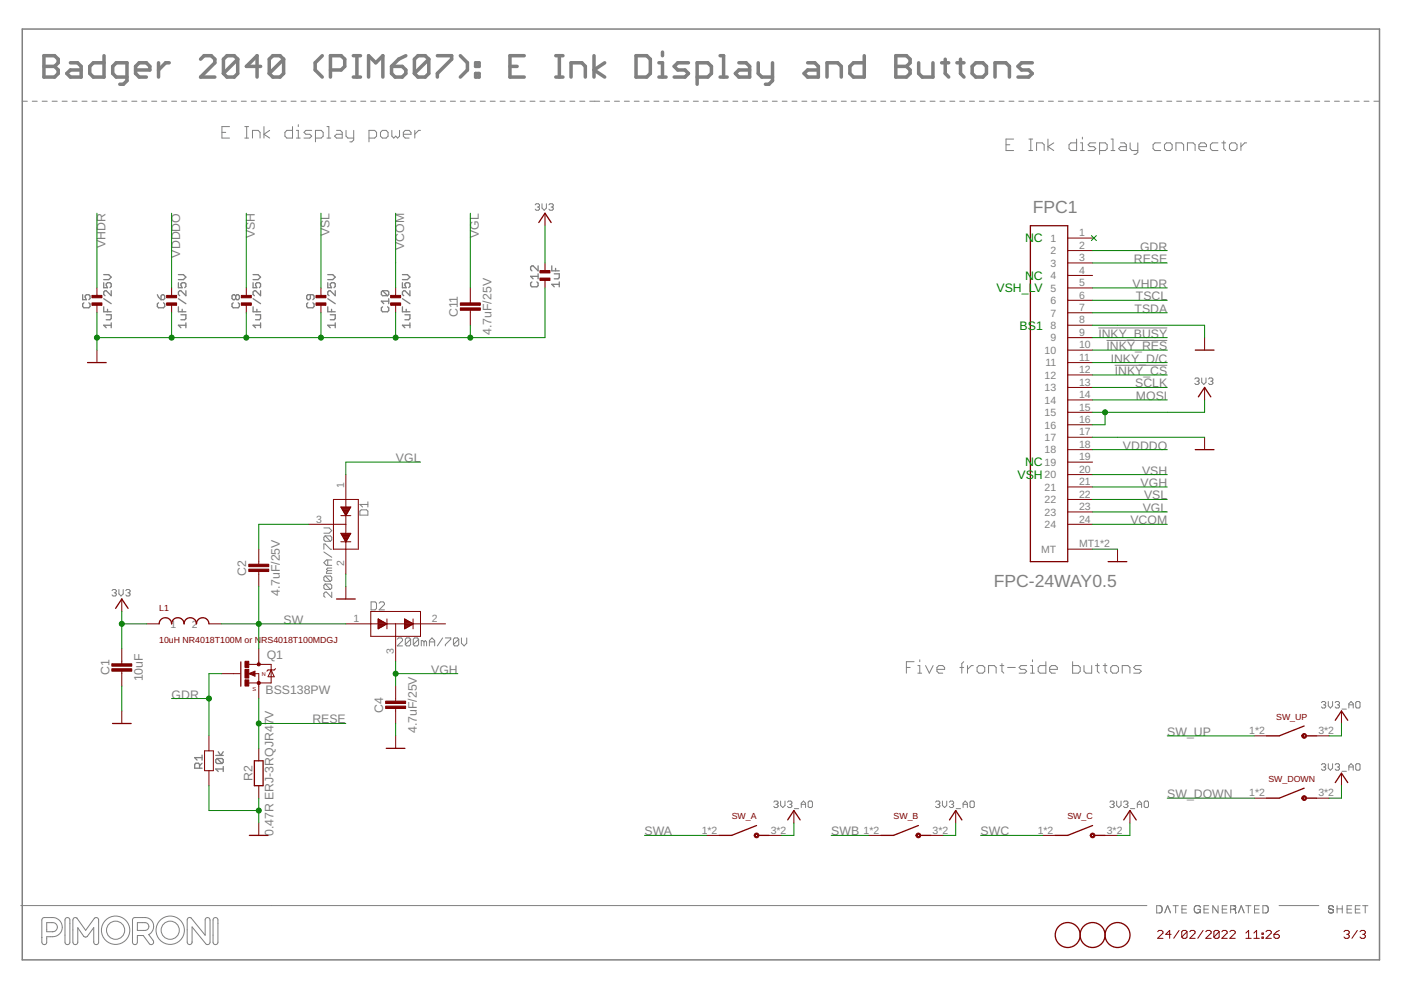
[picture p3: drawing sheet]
<svg xmlns="http://www.w3.org/2000/svg" width="297mm" height="210mm" viewBox="0 0 297 210" stroke-linecap="round" stroke-linejoin="round" font-family="sans-serif">
<g fill="none" stroke="#808080" stroke-width=".21">
<path d="M4.7 21.5h1.1M6.8 21.5h1.1M8.9 21.5h1.1M11 21.5h1.1M13.2 21.5h1M15.3 21.5h1M17.4 21.5h1.1M19.5 21.5h1.1M21.6 21.5h1.1M23.7 21.5h1.1M25.8 21.5h1.1M27.9 21.5h1.1"/>
<path d="M30.1 21.5h1M32.2 21.5h1M34.3 21.5h1M36.4 21.5h1M38.5 21.5h1.1M40.6 21.5h1.1M42.7 21.5h1.1M44.8 21.5h1.1M46.9 21.5h1.1M47.1 28.1h.8M48.7 26.8h-1.6v2.5h1.6M49 21.5h1.1"/>
<path d="M51.2 21.5h1M51.9 26.8h.8M51.9 29.3h.8M52.3 26.8v2.5M53.3 21.5h1M53.5 29.3v-1.7h1.2l.4 .5v1.2M55.4 21.5h1.1M56 26.8v2.5M57.2 27.6l-1.2 .9 1.2 .8M57.5 21.5h1.1M59.6 21.5h1.1M61.7 21.5h1.1"/>
<path d="M62 26.8v2.5h-1.2l-.4-.4v-.8l.4-.5h1.2M62.8 29.3h.8M62.8 27.6h.4v1.7M63.2 26.4v.4M63.8 21.5h1.1M65.9 21.5h1.1M66.1 27.6h-1.2l-.4 .5 .4 .4h.8l.4 .4-.4 .4h-1.2M66.9 29.3h1.2l.4-.4v-.8l-.4-.5h-1.2v2.5M68.1 21.5h1M69.3 26.8h.4v2.5M69.3 29.3h.8M70.1 21.5h1.1"/>
<path d="M71.4 27.6h.8l.4 .5v1.2h-1.2l-.5-.4 .5-.4h1.2M72.3 21.5h1M73.4 27.6v1.3l.4 .4h1.2M74.4 21.5h1M75 27.6v2.1l-.4 .4h-.4M76.5 21.5h1.1M78.2 29.3h1.2l.4-.4v-.8l-.4-.5h-1.2v2.5M78.6 21.5h1.1M80.7 21.5h1.1M81.1 27.6h.8l.4 .5v.8l-.4 .4h-.8l-.4-.4v-.8zM82.8 21.5h1.1M83.1 27.6v1.3l.4 .4 .4-.4 .4 .4 .4-.4v-1.3"/>
<path d="M84.9 21.5h1.1M85.5 28.5h1.6v-.4l-.4-.5h-.8l-.4 .5v.8l.4 .4h.8M87 21.5h1.1M87.9 27.6v1.7M89.2 21.5h1M89.2 27.6h-.4l-.9 .9M91.2 21.5h1.1M93.4 21.5h1M95.5 21.5h1.1M97.6 21.5h1.1M99.7 21.5h1.1M101.8 21.5h1.1"/>
<path d="M103.9 21.5h1.1M106 21.5h1.1M108.1 21.5h1.1M110.3 21.5h1M112.4 21.5h1M114.5 21.5h1M116.6 21.5h1.1M118.7 21.5h1.1M120.8 21.5h1.1M122.9 21.5h1.1M125 21.5h2.1M128.2 21.5h1"/>
<path d="M130.3 21.5h1M132.4 21.5h1M134.5 21.5h1M136.6 21.5h1M138.6 21.5h1.1M140.7 21.5h1.1M142.8 21.5h1.1M144.9 21.5h1.1M147 21.5h1.1M149.1 21.5h1.1M151.2 21.5h1.1M153.3 21.5h1"/>
<path d="M155.4 21.5h1M157.5 21.5h1M159.6 21.5h1M161.6 21.5h1.1M163.7 21.5h1.1M165.8 21.5h1.1M167.9 21.5h1.1M170 21.5h1.1M172.1 21.5h1.1M174.2 21.5h1M176.3 21.5h1M178.4 21.5h1"/>
<path d="M180.5 21.5h1M182.6 21.5h1M184.7 21.5h1M186.7 21.5h1.1M188.8 21.5h1.1M190.9 21.5h1.1M193 21.5h1.1M195.1 21.5h1.1M197.2 21.5h1M199.3 21.5h1M201.4 21.5h1M203.5 21.5h1"/>
<path d="M205.5 21.5h1.1M207.6 21.5h1.1M209.7 21.5h1.1M211.8 21.5h1.1M213.3 30.7h.8M213.9 21.5h1.1M214.9 29.5h-1.6v2.4h1.6M216 21.5h1.1M218.1 21.5h1.1M218.1 29.5h.8M218.1 31.9h.8M218.5 29.5v2.4"/>
<path d="M219.8 31.9v-1.6h1.2l.4 .4v1.2M220.2 21.5h1.1M222.2 29.5v2.4M222.3 21.5h1M223.4 30.3l-1.2 .8 1.2 .8M224.4 21.5h1M226.5 21.5h1M228.3 29.5v2.4h-1.2l-.4-.4v-.8l.4-.4h1.2M228.6 21.5h1M229.1 31.9h.8M229.1 30.3h.4v1.6M229.5 29.1v.4"/>
<path d="M230.7 21.5h1M232.3 30.3h-1.2l-.4 .4 .4 .4h.8l.4 .4-.4 .4h-1.2M232.7 21.5h1.1M233.1 31.9h1.2l.4-.4v-.8l-.4-.4h-1.2v2.4M234.8 21.5h1.1M235.6 29.5h.4v2.4M235.6 31.9h.8M236.9 21.5h1.1M237.6 30.3h.8l.4 .4v1.2h-1.2l-.4-.4 .4-.4h1.2M239 21.5h1.1M239.6 30.3v1.2l.4 .4h1.2M241.1 21.5h1.1"/>
<path d="M241.2 30.3v2l-.4 .4h-.4M243.2 21.5h1M245.3 21.5h1M246.1 30.3h-1.2l-.4 .4v.8l.4 .4h1.2M246.9 30.7l.4-.4h.8l.4 .4v.8l-.4 .4h-.8l-.4-.4zM247.4 21.5h1M249.3 31.9v-1.6h1.2l.5 .4v1.2M249.5 21.5h1M251.6 21.5h1M251.8 31.9v-1.6h1.2l.4 .4v1.2M253.7 21.5h1M254.2 31.1h1.6v-.4l-.4-.4h-.8l-.4 .4v.8l.4 .4h.8"/>
<path d="M255.7 21.5h1.1M257.8 21.5h1.1M258.2 30.3h-1.2l-.4 .4v.8l.4 .4h1.2M259 30.3h.9M259.5 29.9v1.6l.4 .4M259.9 21.5h1.1M261.1 30.3h.8l.4 .4v.8l-.4 .4h-.8l-.4-.4v-.8zM262 21.5h1.1M263.1 30.3v1.6M264.1 21.5h1.1M264.3 30.3h-.4l-.8 .8M266.2 21.5h1.1"/>
<path d="M268.3 21.5h1M270.4 21.5h1M272.5 21.5h1M274.6 21.5h1M276.6 21.5h1.1M278.7 21.5h1.1M280.8 21.5h1.1M282.9 21.5h1.1M285 21.5h1.1M287.1 21.5h1.1M289.2 21.5h1.1M291.3 21.5h1"/>
<path d="M113.5 43.4l.2-.2h.5l.2 .2-.2 .5M113.9 43.9h.3M114.2 43.9l.2 .2-.2 .5h-.5l-.2-.3M114.9 43.2v.9l.5 .5 .4-.5v-.9M116.4 43.4l.2-.2h.5l.2 .2-.2 .5M116.8 43.9h.3M117.1 43.9l.2 .2-.2 .5h-.5l-.2-.3M232.9 69.5h14.6M234.6 72.2h12.9M236.3 77.4h11.2M253.3 80.4l.3-.3h.4l.2 .3-.2 .4M253.8 80.8h.2"/>
<path d="M254 80.8l.2 .2-.2 .5h-.4l-.3-.2M254.8 80.1v.9l.4 .5 .5-.5v-.9M256.2 80.4l.3-.3h.4l.3 .3-.3 .4M256.7 80.8h.2M256.9 80.8l.3 .2-.3 .5h-.4l-.3-.2M68.7 116.5v-1.2h.2l1.2 1.2h.2M68.7 117l1.6 1.2M68.7 111.9h1.1l.5 .6-.5 .6h-1.1M68.9 113.6h1.2l.2 .3v.6l-.2 .3M68.9 113.6l-.2 .3v.6l.2 .3h1.2M68.9 113.6l1.2 1.2M69.5 118.7v1.2"/>
<path d="M70.3 118.7h-1.1l-.5 .6 .5 .6h1.1M76.3 108.4l.3-.3h1.1l.3 .3v.8h-1.7zM78 106.4v1.1M78 107h-1.7l.6 .5M23.7 125.2l.3-.2h.4l.3 .2-.3 .5M24.2 125.7h.2M24.4 125.7l.3 .2-.3 .5h-.4l-.3-.3M25.2 125v.9l.5 .5 .4-.5v-.9M26.7 125.2l.2-.2h.4l.3 .2-.3 .5M27.1 125.7h.2M27.3 125.7l.3 .2-.3 .5h-.4l-.2-.3M68.9 122.1h1.2l.2 .3v.6l-.2 .3"/>
<path d="M68.9 123.8h1.2l.2 .3v.6l-.2 .3M68.9 122.1l-.2 .3v.6l.2 .3h1.2M68.9 123.8l-.2 .3v.6l.2 .3h1.2M68.9 123.8l1.2 1.2M68.9 122.1l1.2 1.2M69.5 121l-.3 .3v.3h1.1M69.5 121h.8M70.3 125.5v1.2l-1.1-1.2h-.3l-.2 .3v.6l.2 .3M70.3 120.4h-.8l-.3 .3 .3 .3M78.7 127.6h.8l.3 .3v1.1l-.3 .3h-.8zM80.4 127.9l.3-.3h.5l.3 .3v.3l-1.1 1.1h1.1M84.2 135.5l.3-.2h.6l.2 .2v.3l-1.1 1.1h1.1"/>
<path d="M87.1 135.5v1.2l-.3 .2h-.6l-.3-.2M87.1 135.5l-.3-.2h-.6l-.3 .2v1.2M87.1 135.5l-1.2 1.2M88.8 135.5v1.2l-.3 .2h-.6l-.3-.2M88.8 135.5l-.3-.2h-.6l-.3 .2v1.2M88.8 135.5l-1.2 1.2M89.9 136.1l-.3-.3h-.3v1.1M89.9 136.1v.8M89.9 136.1l.3-.3 .2 .3v.8M91 136.9v-1.1l.6-.5 .6 .5v1.1M91 136.1h1.2M93.9 135.3l-1.2 1.6"/>
<path d="M94.4 135.3h1.2v.2l-1.2 1.2v.2M97.3 135.5v1.2l-.3 .2h-.6l-.3-.2M97.3 135.5l-.3-.2h-.6l-.3 .2v1.2M97.3 135.5l-1.2 1.2M97.8 135.3v1.1l.6 .5 .6-.5v-1.1M195 139.9v.4M218.9 139.9v.4M192.2 141.5h.8M193.8 140.3h-1.6v2.4M194.6 141.1h.4v1.6M194.6 142.7h.8M196.2 141.1l.8 1.6 .8-1.6"/>
<path d="M198.6 141.9h1.7v-.4l-.4-.4h-.8l-.5 .4v.8l.5 .4h.8M203.5 141.5h.8M204.3 140.3l-.4 .4v2M205.1 141.1v1.6M206.4 141.1h-.4l-.9 .8M207.6 141.1h.8l.4 .4v.8l-.4 .4h-.8l-.4-.4v-.8zM209.6 142.7v-1.6h1.2l.4 .4v1.2M212 141.1h.8M212.4 140.7v1.6l.4 .4M213.6 141.5h1.7M217.7 141.1h-1.2l-.4 .4 .4 .4h.8l.4 .4-.4 .4h-1.2M218.5 141.1h.4v1.6"/>
<path d="M218.5 142.7h.8M221.7 140.3v2.4h-1.2l-.4-.4v-.8l.4-.4h1.2M222.5 141.9h1.7v-.4l-.4-.4h-.9l-.4 .4v.8l.4 .4h.9M227.4 140.3v2.4h1.2l.4-.4v-.8l-.4-.4h-1.2M229.8 141.1v1.2l.5 .4h1.2v-1.6M232.3 141.1h.8M232.7 140.7v1.6l.4 .4M233.9 141.1h.8M234.3 140.7v1.6l.4 .4M235.5 141.5l.4-.4h.8l.4 .4v.8l-.4 .4h-.8l-.4-.4zM237.9 142.7v-1.6h1.2l.5 .4v1.2M242 141.1h-1.2l-.4 .4 .4 .4h.8l.4 .4-.4 .4h-1.2"/>
<path d="M280.2 149l.2-.3h.4l.3 .3-.3 .4M280.6 149.4h.2M280.8 149.4l.3 .2-.3 .5h-.4l-.2-.2M281.6 148.7v.9l.5 .5 .4-.5v-.9M283.1 149l.2-.3h.5l.2 .3-.2 .4M283.5 149.4h.3M283.8 149.4l.2 .2-.2 .5h-.5l-.2-.2M284.5 150.3h1M286 150.1v-.9l.4-.5 .5 .5v.9M286 149.4h.9M287.7 148.7h.4l.3 .3v.9l-.3 .2h-.4l-.3-.2v-.9zM164.1 170.1l.2-.3h.4l.3 .3-.3 .4"/>
<path d="M164.5 170.5h.2M164.7 170.5l.3 .3-.3 .4h-.4l-.2-.2M165.5 169.8v1l.5 .4 .4-.4v-1M167 170.1l.2-.3h.5l.2 .3-.2 .4M167.4 170.5h.3M167.7 170.5l.2 .3-.2 .4h-.5l-.2-.2M168.4 171.4h.9M169.9 170.5h.9M169.9 171.2v-.9l.4-.5 .5 .5v.9M171.3 170.1l.3-.3h.4l.3 .3v.9l-.3 .2h-.4l-.3-.2zM198.4 170.1l.2-.3h.5l.2 .3-.2 .4M198.8 170.5h.3"/>
<path d="M199.1 170.5l.2 .3-.2 .4h-.5l-.2-.2M199.8 169.8v1l.5 .4 .4-.4v-1M201.3 170.1l.2-.3h.5l.2 .3-.2 .4M201.7 170.5h.3M202 170.5l.2 .3-.2 .4h-.5l-.2-.2M202.7 171.4h.9M204.2 170.5h.9M204.2 171.2v-.9l.4-.5 .5 .5v.9M205.9 169.8h.4l.3 .3v.9l-.3 .2h-.4l-.2-.2v-.9zM235.3 170.1l.2-.3h.5l.2 .3-.2 .4M235.8 170.5h.2M236 170.5l.2 .3-.2 .4h-.5l-.2-.2"/>
<path d="M236.7 169.8v1l.5 .4 .5-.4v-1M238.2 170.1l.2-.3h.5l.2 .3-.2 .4M238.7 170.5h.2M238.9 170.5l.2 .3-.2 .4h-.5l-.2-.2M239.7 171.4h.9M241.1 170.5h.9M241.1 171.2v-.9l.5-.5 .4 .5v.9M242.8 169.8h.5l.2 .3v.9l-.2 .2h-.5l-.2-.2v-.9zM280.2 162.2l.2-.3h.4l.3 .3-.3 .4M280.6 162.6h.2M280.8 162.6l.3 .3-.3 .4h-.4l-.2-.2M281.6 161.9v1l.5 .4 .4-.4v-1"/>
<path d="M283.1 162.2l.2-.3h.5l.2 .3-.2 .4M283.5 162.6h.3M283.8 162.6l.2 .3-.2 .4h-.5l-.2-.2M284.5 163.5h1M286 162.6h.9M286 163.3v-.9l.4-.5 .5 .5v.9M287.4 162.2l.3-.3h.4l.3 .3v.9l-.3 .2h-.4l-.3-.2zM4.4 192h238.8M8.9 198.8h.1M9.1 194.6l2.1-.1a2.03 2.03 0 0 1 2 2.1 2.03 2.03 0 0 1-2 2h-1.3v1.2a.52 .52 0 0 1-.5 .5 .52 .52 0 0 1-.5-.6v-4.6zM9.9 195.6h1.3a.96 .96 0 0 1 1 1 .96 .96 0 0 1-1 .9h-1.3zM14 194.6h.5l.3 .3v4.9a.52 .52 0 0 1-.5 .5 .52 .52 0 0 1-.5-.5v-4.7z"/>
<path d="M15.7 194.6l.6 .1 1.9 2.6 1.8-2.6a.52 .52 0 0 1 .6-.1 .52 .52 0 0 1 .3 .5v4.7a.52 .52 0 0 1-.5 .5 .52 .52 0 0 1-.5-.6v-3l-1.4 1.8a.52 .52 0 0 1-.8 0l-1.2-1.8v3.1a.52 .52 0 0 1-.5 .5 .52 .52 0 0 1-.5-.5v-4.7zM16.3 194.7h.1M28.1 198.8h.1M28.3 194.6l2.5-.1a1.91 1.91 0 0 1 1.8 1.6 1.91 1.91 0 0 1-1.1 2.1l.9 1.2a.54 .54 0 0 1 0 .7 .54 .54 0 0 1-.7 0l-1.3-1.7h-1.3v1.4a.52 .52 0 0 1-.5 .5 .52 .52 0 0 1-.5-.6v-4.6zM29.1 195.6h1.7a.83 .83 0 0 1 .8 .8 .83 .83 0 0 1-.8 .9h-1.7zM39.8 194.7l.4-.2 .4 .2 2.9 3.6v-3.3a.52 .52 0 0 1 .5-.5 .52 .52 0 0 1 .5 .6v4.7l-.1 .3-.4 .2-.3-.1-3-3.7v3.2a.52 .52 0 0 1-.5 .6 .52 .52 0 0 1-.5-.6zM45.4 194.6h.4l.4 .3v4.9a.52 .52 0 0 1-.5 .5 .52 .52 0 0 1-.5-.5v-4.7zM245.2 192h.8a.87 .87 0 0 1-.1 1.6h-.7zM246.3 192.3h.1M247 193.6l.6-1.6 .6 1.6M248.7 192h1.1M249.3 192v1.6"/>
<path d="M250.6 192.8h.9M251.6 192h-1v1.6h1M253.4 193.4l.1 .1M253.9 192.8h.6v.8M254.2 193.5h-.1M254.3 192.1h.1M254.5 192.3a.75 .75 0 0 0-1.1-.2 .75 .75 0 0 0-.1 1.1l.1 .2M254.5 192.3h.1M254.5 192.3v.1M254.5 192.9v.1a.64 .64 0 0 1-1 .5M255.3 192.8h.9M256.3 192h-1v1.6h1"/>
<path d="M258.3 192v1.6l-1.2-1.6v1.6M259.1 192.8h1M260.2 192h-1.1v1.6h1.1M261.6 192.8h-.1M261.7 192.8h.1M261.7 192.8h-.8M261.7 192l.2 .1M261.8 192h-.9v1.6M261.8 192.8l.1 .1M261.8 192.1l.2 .1M261.9 192.9l.1 .6M261.9 193h.1"/>
<path d="M261.9 192.2h.1M261.9 192.6h.1M261.9 192.6l-.2 .2M261.9 193.2l.1 .1M262 193.5v.1M262 192.2l-.1 .4M262 193.5h.1M262 192.5l-.1 .2M262 193.6h.1M262.6 193.6l.6-1.6 .6 1.6M264.1 192h1.1M264.7 192v1.6"/>
<path d="M266 192.8h.9M267 192h-1v1.6h1M267.8 192l.8 .1a.67 .67 0 0 1 .3 .9l-.3 .5-.8 .1zM268.8 192.3h.1M271.2 192h8.4M281.6 193.1l.1 .1M281.7 193.3l.2 .2h.7M281.7 193.2v.1M281.7 192.5v.1M281.7 192.2h.1M281.8 192.6l.1 .1M281.8 192.6h.1"/>
<path d="M281.8 192.7l.7 .1M281.8 192.1l-.1 .2 .1 .3M281.8 192.1h.1M282 192h.1M282 192l-.2 .1M282 192.7h.1M282 192h.4l.3 .3M282 193.5v.1M282.1 193.6h.1M282.3 192.8h.1M282.3 193.6h.1M282.4 192.8l.3 .2-.1 .4"/>
<path d="M282.6 193.4v.1M282.7 192.3h.1M282.7 192.3v.1M282.7 193v.1M282.7 193.3h.1M283.5 192v1.6M283.5 192.7h1.1M284.6 192v1.6M285.6 192.8h.9M286.6 192h-1v1.6h1M287.4 192.8h.9M288.4 192h-1v1.6h1"/>
<path d="M288.9 192h1.1M289.5 192v1.6"/>
<circle cx="24.5" cy="197.2" r="3"/>
<circle cx="24.5" cy="197.2" r="1.93"/>
<circle cx="36.1" cy="197.2" r="3"/>
<circle cx="36.1" cy="197.2" r="1.93"/>
</g>
<path d="M4.7 6.2h287.8v197.3h-287.8z" fill="none" stroke="#808080" stroke-width=".32"/>
<g fill="none" stroke="#808080" stroke-width=".28">
<path d="M22 59.9v1.1h.8l-.3-.5v-.3l.3-.3h.5l.3 .3v.5l-.3 .3M22 58.2h1.1l.5 .6-.5 .5h-1.1M37.8 59.9v1.1h.8l-.2-.5v-.3l.2-.3h.6l.2 .3v.5l-.2 .3M37.8 58.2h1.1l.5 .6-.5 .5h-1.1M53.7 59.9v1.1h.8l-.3-.5v-.3l.3-.3h.5l.2 .3v.5l-.2 .3M53.7 58.2h1l.5 .6-.5 .5h-1M69.5 59.9v1.1h.8l-.3-.5v-.3l.3-.3h.5l.3 .3v.5l-.3 .3M69.5 58.2h1l.6 .6-.6 .5h-1M85.3 59.9v1.1h.8l-.2-.5v-.3l.2-.3h.6l.2 .3v.5l-.2 .3M85.3 58.2h1.1l.5 .6-.5 .5h-1.1M112.8 59.8l-.3 .2v.6l.3 .2h1l.3-.2v-.6l-.3-.2M114.1 56.4v1l-1.1-1h-.2l-.3 .2v.5l.3 .3"/>
<path d="M114.1 58.1v1M114.1 58.6h-1.6l.5 .5M117 56.4v1h1.6M117.5 58.1h1.1v.8l-.3 .2h-.8M117.8 56.9v.5M118.6 59.8v1M17.5 62.5v1h.8l-.2-.5v-.2l.2-.3h.5l.3 .3v.5l-.3 .2M17.8 64.2l-.3 .3v.5l.3 .3h1l.3-.3v-.5l-.3-.3M22 65v1.1h1.6M22 63.3l1.6 1.1M22.5 66.7h1.1v.8l-.3 .3h-.8M22.8 65.6v.5"/>
<path d="M23.6 69h-1.6l.5 .5M23.6 61.6v1.1l-1.1-1.1h-.2l-.3 .3v.5l.3 .3M23.6 68.5v1M33.4 62.5l.2 .5 .5 .5M33.6 64.2l-.2 .3v.5l.2 .3h1.1l.2-.3v-.5l-.2-.3M34.4 62.5h.3l.2 .3v.5l-.2 .2h-.6v-.7zM37.8 65v1.1h1.6M37.8 63.3l1.6 1.1M38.4 66.7h1v.8l-.2 .3h-.8M38.6 65.6v.5M39.4 69h-1.6l.6 .5M39.4 61.6v1.1l-1-1.1h-.3l-.3 .3v.5l.3 .3"/>
<path d="M39.4 68.5v1M49.4 64.2l-.2 .3v.5l.2 .3h1.1l.3-.3v-.5l-.3-.3M50 62.8l.2-.3h.3l.3 .3v.5l-.3 .2h-.3l-.2-.2M50 62.8l-.3-.3h-.3l-.2 .3v.5l.2 .2h.3l.3-.2M50 62.8v.5M53.7 65v1.1h1.5M53.7 63.3l1.5 1.1M54.2 66.7h1v.8l-.2 .3h-.8M54.5 65.6v.5M55.2 69h-1.5l.5 .5M55.2 61.6v1.1l-1-1.1h-.3l-.2 .3v.5l.2 .3M55.2 68.5v1"/>
<path d="M65.3 64.2l-.3 .3v.5l.3 .3h1l.3-.3v-.5l-.3-.3M65.8 62.5v.8l-.3 .2h-.2l-.3-.2v-.5l.3-.3h1l.3 .3v.5l-.3 .2M69.5 65v1.1h1.6M69.5 63.3l1.6 1.1M70 66.7h1.1v.8l-.3 .3h-.8M70.3 65.6v.5M71.1 69h-1.6l.5 .5M71.1 61.6v1.1l-1.1-1.1h-.2l-.3 .3v.5l.3 .3M71.1 68.5v1M81.1 65l-.2 .3v.5l.2 .3h1.1l.2-.3v-.5l-.2-.3M81.1 61.6h1.1l.2 .3v.5l-.2 .3M81.1 61.6l-.2 .3v.5l.2 .3h1.1"/>
<path d="M81.1 61.6l1.1 1.1M82.4 63.3v1.1M82.4 63.9h-1.5l.5 .5M85.3 65v1.1h1.6M85.3 63.3l1.6 1.1M85.9 66.7h1v.8l-.2 .3h-.8M86.1 65.6v.5M86.9 69h-1.6l.6 .5M86.9 61.6v1.1l-1-1.1h-.3l-.3 .3v.5l.3 .3M86.9 68.5v1M118.6 60.3h-1.6l.5 .5M46.3 159.4l.5 .8 .5-.8"/>
<path d="M42.3 162.9v-.8l-.2-.3h-.6l-.2 .3v.8h1.5M42.8 161.8l-.5 .5M42.8 160.6h-1.5l.5 .6M42.8 160.1v1.1M45.7 160.2h1.6M46 160.8h1.1l.2 .3v.5l-.2 .3M46 160.8l-.3 .3v.5l.3 .3h1.1M46 160.8l1.1 1.1M47.3 163h-1.6l.6 .6M47.3 162.5v1.1"/>
</g>
<g fill="none" stroke="#800000" stroke-width=".21">
<path d="M115.5 45.2v2.7M115.5 55.8v1.7M115.5 59.3v1.7M226.4 50.5h5.2M226.4 53.1h5.2M226.4 55.8h5.2M226.4 58.4h5.2M20.6 61v1.8M20.6 64.6v1.7M20.6 74.2v2.7M36.4 61v1.8M36.4 64.6v1.7"/>
<path d="M52.2 61v1.8M52.2 64.6v1.7M68.1 61v1.8M68.1 64.6v1.7M83.9 61v1.8M83.9 64.6v1.7M99.7 61v3.2M99.7 65.8v3.2M226.4 61h5.2M226.4 63.7h5.2M226.4 66.3h5.2M226.4 69h5.2"/>
<path d="M226.4 71.6h5.2M226.4 74.2h5.2M226.4 76.9h5.2M226.4 79.5h5.2M255.4 71.6v2.6M226.4 82.1h5.2M226.4 84.8h5.2M226.4 87.4h5.2M226.4 90.1h5.2M226.4 92.7h5.2M226.4 95.3h5.2M226.4 98h5.2"/>
<path d="M255.4 82.1v2.7M255.4 92.7v2.6M54.9 116.4v3.2M65.4 111.2h7.9M70.7 105.9h5.3v10.5h-5.3zM72.3 109.3h2.1M72.3 114.9h2.1M72.3 107.5h2.1l-1.1 1.8zM72.3 113.1h2.1l-1.1 1.8zM72.3 107.6h2M72.3 113.2h2M72.4 113.3h1.9"/>
<path d="M72.4 107.7h1.9M72.5 113.4h1.7M72.5 107.8h1.7M72.5 113.5h1.6M72.6 108h1.5M72.6 113.7h1.4M72.6 108.1h1.4M72.7 108.2h1.3M72.7 113.8h1.3M72.7 113.9h1.2M72.8 108.4h1.1M72.8 108.5h1"/>
<path d="M72.8 114h1M72.9 114.2h.9M72.9 108.6h.8M73 114.3h.7M73 108.7h.7M73 108.9h.6M73 114.4h.6M73.1 114.6h.4M73.1 109h.4M73.2 109.1h.2M73.2 114.7h.3M73.3 114.8h.1"/>
<path d="M73.3 109.2h.1M73.3 100.6v6.9M73.3 109.3v3.7M73.3 114.9v6.8M226.4 116.4h5.2M226.4 105.9h5.2M226.4 111.2h5.2M226.4 100.6h5.2M226.4 103.3h5.2M226.4 108.5h5.2M236.9 116.4v2.7M25.8 127v2.6"/>
<path d="M25.8 137.6v3.1M31.1 132.3h2.6M44.3 132.3h2.6M54.9 121.2v3.2M54.9 137.6v3.3M73.3 124.4v2.6M73.3 132.3h12.4M78.6 129.6h10.6v5.3h-10.6zM80.2 131.2l1.8 1.1-1.8 1M80.2 131.2v2.1M80.2 133.3h.1M80.2 133.2h.3"/>
<path d="M80.2 133h.5M80.2 132.9h.8M80.2 132.8h1M80.2 132.7h1.2M80.2 132.5h1.4M80.2 132.4h1.6M80.2 132.1h1.6M80.2 132h1.4M80.2 131.9h1.1M80.2 131.8h.9M80.2 131.6h.7M80.2 131.5h.5"/>
<path d="M80.2 131.4h.3M80.2 131.3h.1M82 131.2v2.1M83.9 132.3v7.9M85.8 132.3h8.6M85.8 133.3h.1M85.8 133.2h.3M85.8 133h.5M85.8 132.9h.8M85.8 132.8h1M85.8 132.7h1.2M85.8 132.5h1.4"/>
<path d="M85.8 132.4h1.6M85.8 132.1h1.6M85.8 132h1.4M85.8 131.9h1.1M85.8 131.8h.9M85.8 131.6h.7M85.8 131.5h.5M85.8 131.4h.2M85.8 131.3h.1M85.8 131.2l1.8 1.1-1.8 1M85.8 131.2v2.1M87.6 131.2v2.1"/>
<path d="M25.8 142.3v3.2M25.8 150.7v2.7M43.4 159.2h1.8v4.2h-1.8zM44.3 156v3.2M46.9 142.8h4M52.7 142.8l1.4-.5v1.1zM52.8 140.9h4.7v3.9h-4.8M53.9 142.8h1v5.3M54.9 158.7v2.6M57.5 142l.6 1.5h-1.3zM58.4 141.8l-.3 .2h-1.3l-.2 .3M83.9 145.5v3.1"/>
<path d="M83.9 150.2v3.2M83.9 156v2.7M266 156h2.6M279.1 156h2.7M284.4 150.7v2.7M44.3 163.4v3.2M54.9 166.6v2.6M54.9 174.5v2.6M149.9 177.1h2.6M163 177.1h2.7M168.3 171.9v2.6M184.1 177.1h2.7"/>
<path d="M197.4 177.1h2.6M202.6 171.9v2.6M221.1 177.1h2.6M234.3 177.1h2.6M239.6 171.9v2.6M266 169.2h2.6M279.1 169.2h2.7M284.4 163.9v2.7M245.4 197.5l.3-.2h.6l.3 .2v.3l-1.2 1.1h1.2M248.3 198.1h-1.1l.8-.8v1.6M250 197.3l-1.1 1.6M251.7 197.5v1.2l-.3 .2h-.6l-.3-.2"/>
<path d="M251.7 197.5l-.3-.2h-.6l-.3 .2v1.2M251.7 197.5l-1.2 1.2M252.3 197.5l.2-.2h.6l.3 .2v.3l-1.1 1.1h1.1M255.1 197.3l-1.1 1.6M255.7 197.5l.2-.2h.6l.3 .2v.3l-1.1 1.1h1.1M258.5 197.5v1.2l-.3 .2h-.6l-.2-.2M258.5 197.5l-.3-.2h-.6l-.2 .2v1.2M258.5 197.5l-1.1 1.2M259.1 197.5l.2-.2h.6l.3 .2v.3l-1.1 1.1h1.1M260.8 197.5l.2-.2h.6l.3 .2v.3l-1.1 1.1h1.1M264.2 198.9h1.1M264.2 197.8l.5-.5v1.6"/>
<path d="M265.9 198.9h1.1M265.9 197.8l.5-.5v1.6M267.6 198.7h.2v.2h-.2zM267.6 197.8h.2v.3h-.2zM268.4 197.5l.3-.2h.6l.2 .2v.3l-1.1 1.1h1.1M270.1 198.1h.9l.3 .3v.3l-.3 .2h-.6l-.3-.2zM271.3 197.3l-.6 .2-.6 .6M284.9 197.5l.3-.2h.6l.3 .2v.3l-.3 .3M285.5 198.1h.3M285.8 198.1l.3 .3v.3l-.3 .2h-.6l-.3-.2M287.8 197.3l-1.2 1.6M288.4 197.5l.2-.2h.6l.3 .2v.3l-.3 .3"/>
<path d="M288.9 198.1h.3M289.2 198.1l.3 .3v.3l-.3 .2h-.6l-.2-.2"/>
</g>
<g fill="#800000" stroke="#800000" stroke-width=".21">
<path d="M19.5 62.6h2.1v.5h-2.1z"/>
<path d="M19.5 64.2h2.1v.5h-2.1z"/>
<path d="M51.9 144.1h.8v1.4h-.8z"/>
<path d="M51.9 140.2h.8v1.3h-.8z"/>
<path d="M51.9 141.9h.8v1.9h-.8z"/>
<path d="M23.7 141.8h4.2v.5h-4.2z"/>
<path d="M23.7 140.7h4.2v.5h-4.2z"/>
<path d="M51.2 62.6h2.1v.5h-2.1z"/>
<path d="M51.2 64.2h2.1v.5h-2.1z"/>
<path d="M35.3 62.6h2.1v.5h-2.1z"/>
<path d="M35.3 64.2h2.1v.5h-2.1z"/>
<path d="M67 62.6h2.1v.5h-2.1z"/>
<path d="M67 64.2h2.1v.5h-2.1z"/>
<path d="M82.8 62.6h2.1v.5h-2.1z"/>
<path d="M82.8 64.2h2.1v.5h-2.1z"/>
<path d="M97.6 65.3h4.2v.5h-4.2z"/>
<path d="M97.6 64.2h4.2v.5h-4.2z"/>
<path d="M52.7 120.7h4.3v.5h-4.3z"/>
<path d="M52.7 119.6h4.3v.5h-4.3z"/>
<path d="M81.8 149.7h4.2v.5h-4.2z"/>
<path d="M81.8 148.7h4.2v.5h-4.2z"/>
<path d="M114.5 57.4h2.1v.5h-2.1z"/>
<path d="M114.5 58.9h2.1v.6h-2.1z"/>
</g>
<g fill="none" stroke="#800000" stroke-width=".28">
<path d="M114.2 47.2l1.3-2 1.4 2M218.5 47.9h7.9v71.2h-7.9zM18.6 76.9h3.9M253.4 74.2h4M253.4 95.3h4M254.1 84.1l1.3-2 1.3 2M234.9 119.1h4M24.5 129l1.3-2 1.4 2M33.7 132.3a1.32 1.32 0 0 1 1.4-1.3 1.32 1.32 0 0 1 1.3 1.3 1.32 1.32 0 0 1 1.3-1.3 1.32 1.32 0 0 1 1.3 1.3 1.31 1.31 0 0 1 1.3-1.3 1.31 1.31 0 0 1 1.4 1.3 1.32 1.32 0 0 1 1.3-1.3 1.32 1.32 0 0 1 1.3 1.3M71.4 127h3.9M23.9 153.4h3.9M51.1 140.3v5.2"/>
<path d="M81.9 158.7h4M276.5 153.9l-5.3 2.1h-2.6M277 156h2.1M283.1 152.7l1.3-2 1.3 2M52.9 177.1h3.9M53.9 161.3h1.9v5.3h-1.9zM160.4 175l-5.3 2.1h-2.6M160.9 177.1h2.1M167 173.8l1.3-1.9 1.4 1.9M194.7 175l-5.3 2.1h-2.6M195.2 177.1h2.2M201.3 173.8l1.3-1.9 1.3 1.9"/>
<path d="M231.6 175l-5.2 2.1h-2.7M232.2 177.1h2.1M238.3 173.8l1.3-1.9 1.3 1.9M276.5 167.1l-5.3 2.1h-2.6M277 169.2h2.1M283.1 165.9l1.3-2 1.3 2"/>
<circle cx="226.4" cy="198.2" r="2.65"/>
<circle cx="231.6" cy="198.2" r="2.65"/>
<circle cx="236.9" cy="198.2" r="2.65"/>
</g>
<path d="M53.9 142.6l-.9 .2 .9 .3v-.3h-.2" fill="none" stroke="#800000" stroke-width=".32"/>
<g fill="#800000" stroke="#800000" stroke-width=".21">
<path d="M194.4 176.7a.5 .5 0 0 1 .8 .2 .5 .5 0 0 1-.4 .7 .5 .5 0 0 1-.6-.5h.3a.24 .24 0 0 1 .2-.2 .24 .24 0 0 1 .2 .3 .24 .24 0 0 1-.4 0l-.3-.1z" fill-rule="evenodd"/>
<path d="M231.3 176.7a.51 .51 0 0 1 .8 .2 .51 .51 0 0 1-.3 .7 .51 .51 0 0 1-.7-.5h.3a.23 .23 0 0 1 .3-.2 .23 .23 0 0 1 .1 .4 .23 .23 0 0 1-.4-.1l-.3-.1z" fill-rule="evenodd"/>
<path d="M276.2 168.8a.5 .5 0 0 1 .8 .2 .5 .5 0 0 1-.4 .7 .5 .5 0 0 1-.6-.5h.3a.24 .24 0 0 1 .3-.2 .24 .24 0 0 1 .1 .4 .24 .24 0 0 1-.4-.1l-.3-.1z" fill-rule="evenodd"/>
<path d="M160.1 176.7a.51 .51 0 0 1 .8 .2 .51 .51 0 0 1-.4 .7 .51 .51 0 0 1-.6-.5h.3a.23 .23 0 0 1 .3-.2 .23 .23 0 0 1 .1 .4 .23 .23 0 0 1-.4-.1l-.3-.1z" fill-rule="evenodd"/>
<path d="M276.2 155.6a.5 .5 0 0 1 .8 .2 .5 .5 0 0 1-.4 .7 .5 .5 0 0 1-.6-.5h.3a.25 .25 0 0 1 .3-.2 .25 .25 0 0 1 .1 .4 .25 .25 0 0 1-.4-.1l-.3-.1z" fill-rule="evenodd"/>
<circle cx="54.9" cy="144.8" r=".35"/>
<circle cx="54.9" cy="140.9" r=".35"/>
</g>
<g fill="none" stroke="#008000" stroke-width=".21">
<path d="M20.6 45.2v15.8M36.4 45.2v15.8M52.2 45.2v15.8M68.1 45.2v15.8M83.9 45.2v15.8M99.7 45.2v15.8M115.5 47.9v7.9M231.4 50l1.1 1M231.6 53.1h15.9M231.6 55.8h15.9M232.5 50l-1.1 1M20.6 66.3v7.9"/>
<path d="M36.4 66.3v5.3M52.2 66.3v5.3M68.1 66.3v5.3M83.9 66.3v5.3M99.7 69v2.6M115.5 61v10.6h-94.9M231.6 61h15.9M231.6 63.7h15.9M231.6 66.3h15.9M231.6 71.6h15.9M231.6 74.2h15.9M231.6 76.9h15.9"/>
<path d="M231.6 79.5h15.9M231.6 69h23.8v2.6M89.2 98h-15.9v2.6M231.6 84.8h15.9M231.6 92.7h23.8M231.6 95.3h15.9M231.6 82.1h15.9M234.3 87.4v2.7h-2.7M255.4 84.8v2.6h-23.8M65.4 111.2h-10.5v5.2M231.6 111.2h15.9M231.6 108.5h15.9"/>
<path d="M231.6 116.4h5.3M231.6 100.6h15.9M231.6 103.3h15.9M231.6 105.9h15.9M25.8 129.6v8M25.8 132.3h5.3M46.9 132.3h26.4M54.9 124.4v13.2M73.3 121.7v2.7M25.8 145.5v5.2M36.4 148.1h7.9M46.9 142.8h-2.6v13.2"/>
<path d="M54.9 148.1v10.6M54.9 153.4h18.4M83.9 140.2v5.3M83.9 153.4v2.6M83.9 142.8h13.2M247.5 156h18.5M284.4 153.4v2.6h-2.6M44.3 166.6v5.3h10.6M54.9 169.2v5.3M136.7 177.1h13.2M168.3 174.5v2.6h-2.6M176.2 177.1h7.9"/>
<path d="M202.6 174.5v2.6h-2.6M207.9 177.1h13.2M239.6 174.5v2.6h-2.7M247.5 169.2h18.5M284.4 166.6v2.6h-2.6"/>
</g>
<g fill="#008000" stroke="#008000" stroke-width=".21">
<circle cx="44.3" cy="148.1" r=".53"/>
<circle cx="54.9" cy="153.4" r=".53"/>
<circle cx="20.6" cy="71.6" r=".53"/>
<circle cx="36.4" cy="71.6" r=".53"/>
<circle cx="52.2" cy="71.6" r=".53"/>
<circle cx="68.1" cy="71.6" r=".53"/>
<circle cx="83.9" cy="71.6" r=".53"/>
<circle cx="99.7" cy="71.6" r=".53"/>
<circle cx="54.9" cy="171.9" r=".53"/>
<circle cx="83.9" cy="142.8" r=".53"/>
<circle cx="54.9" cy="132.3" r=".53"/>
<circle cx="25.8" cy="132.3" r=".53"/>
<circle cx="234.3" cy="87.4" r=".53"/>
</g>
<g fill="none" stroke="#808080" stroke-width=".74">
<path d="M9.3 11.8h2.3l.7 .8v.7l-.7 .8 .7 .7v.8l-.7 .7h-2.3zM9.3 14.1h2.3M14.9 13.3h1.5l.8 .8v2.2h-2.3l-.7-.7 .7-.8h2.3M22.1 11.8v4.5h-2.3l-.8-.7v-1.5l.8-.8h2.3M26.9 16.3h-2.3l-.7-.7v-1.5l.7-.8h2.3v3.8l-.7 .8h-.8M28.7 14.8h3.1v-.7l-.8-.8h-1.5l-.8 .8v1.5l.8 .7h1.5M33.6 13.3v3M35.9 13.3h-.8l-1.5 1.5M42.5 12.6l.8-.8h1.5l.8 .8v.7l-3.1 3h3.1M50.4 12.6l-.7-.8h-1.6l-.7 .8v3M50.4 12.6v3l-.7 .7h-1.6l-.7-.7M50.4 12.6l-3 3"/>
<path d="M55.3 14.1h-3.1l2.3-2.3v4.5M60.1 12.6l-.7-.8h-1.6l-.7 .8v3M60.1 12.6v3l-.7 .7h-1.6l-.7-.7M60.1 12.6l-3 3M68.3 11.8l-1.5 1.5v1.5l1.5 1.5M70.1 14.8h2.2l.8-.7v-1.5l-.8-.8h-2.2v4.5M74.9 11.8h1.5M74.9 16.3h1.5M75.7 11.8v4.5M78.1 16.3v-4.5l1.6 1.5 1.5-1.5v4.5M83 14.1h2.3l.7 .7v.8l-.7 .7h-1.5l-.8-.7zM86 11.8l-1.5 .8-1.5 1.5"/>
<path d="M90.9 12.6l-.8-.8h-1.5l-.7 .8v3M90.9 12.6v3l-.8 .7h-1.5l-.7-.7M90.9 12.6l-3 3M92.7 11.8h3.1v.8l-3.1 3v.7M97.6 11.8l1.5 1.5v1.5l-1.5 1.5M100.8 15.6h.8v.7h-.8zM100.8 13.3h.8v.8h-.8zM108.1 14.1h1.5M111.1 11.8h-3v4.5h3M117.8 11.8h1.6M117.8 16.3h1.6M118.6 11.8v4.5"/>
<path d="M121.1 16.3v-3h2.3l.7 .8v2.2M125.9 11.8v4.5M128.2 13.3l-2.3 1.5 2.3 1.5M134.9 11.8h2.2l.8 .8v3l-.8 .7h-2.2zM139.7 16.3h1.5M139.7 13.3h.8v3M140.5 11v.8M146 13.3h-2.3l-.8 .8 .8 .7h1.5l.8 .8-.8 .7h-2.3M147.8 16.3h2.3l.7-.7v-1.5l-.7-.8h-2.3v4.6M152.7 11.8h.7v4.5M152.7 16.3h1.5M156.7 13.3h1.5l.7 .8v2.2h-2.2l-.8-.7 .8-.8h2.2"/>
<path d="M160.8 13.3v2.3l.7 .7h2.3M163.8 13.3v3.8l-.8 .8h-.7M171.2 13.3h1.6l.7 .8v2.2h-2.3l-.7-.7 .7-.8h2.3M175.3 16.3v-3h2.3l.8 .8v2.2M183.2 11.8v4.5h-2.2l-.8-.7v-1.5l.8-.8h2.2M189.9 11.8h2.3l.8 .8v.7l-.8 .8 .8 .7v.8l-.8 .7h-2.3zM189.9 14.1h2.3M194.8 13.3v2.3l.7 .7h2.3v-3M199.6 13.3h1.5M200.4 12.6v3l.7 .7M202.9 13.3h1.5M203.6 12.6v3l.8 .7"/>
<path d="M206.1 14.1l.8-.8h1.5l.7 .8v1.5l-.7 .7h-1.5l-.8-.7zM211 16.3v-3h2.3l.7 .8v2.2M218.9 13.3h-2.3l-.8 .8 .8 .7h1.5l.8 .8-.8 .7h-2.3"/>
</g>
<g font-size="3.7" fill="#808080">
<text x="219" y="45.2">FPC1</text>
<text x="210.7" y="124.4">FPC-24WAY0.5</text>
</g>
<g font-size="2.6" fill="#808080">
<text x="22.4" y="52.6" transform="rotate(-90 22.4 52.6)">VHDR</text>
<text x="54.1" y="50.6" transform="rotate(-90 54.1 50.6)">VSH</text>
<text x="69.9" y="50.1" transform="rotate(-90 69.9 50.1)">VSL</text>
<text x="85.7" y="53" transform="rotate(-90 85.7 53)">VCOM</text>
<text x="101.6" y="50.4" transform="rotate(-90 101.6 50.4)">VGL</text>
<text x="241.7" y="53.1">GDR</text>
<text x="38.2" y="54.6" transform="rotate(-90 38.2 54.6)">VDDDO</text>
<text x="240.4" y="55.8">RESE</text>
<text x="240.1" y="61">VHDR</text>
<text x="240.8" y="63.7">TSCL</text>
<text x="97.1" y="67.3" transform="rotate(-90 97.1 67.3)">C11</text>
<text x="104.2" y="71" transform="rotate(-90 104.2 71)">4.7uF/25V</text>
<text x="232.9" y="71.6">INKY_BUSY</text>
<text x="240.5" y="66.3">TSDA</text>
<text x="234.6" y="74.2">INKY_RES</text>
<text x="235.5" y="76.9">INKY_D/C</text>
<text x="236.4" y="79.5">INKY_CS</text>
<text x="240.7" y="82.1">SCLK</text>
<text x="240.8" y="84.8">MOSI</text>
<text x="238.1" y="95.3">VDDDO</text>
<text x="84" y="98">VGL</text>
<text x="242.1" y="100.6">VSH</text>
<text x="241.8" y="103.3">VGH</text>
<text x="242.6" y="105.9">VSL</text>
<text x="239.7" y="111.2">VCOM</text>
<text x="242.3" y="108.5">VGL</text>
<text x="52.2" y="122.1" transform="rotate(-90 52.2 122.1)">C2</text>
<text x="59.3" y="126.4" transform="rotate(-90 59.3 126.4)">4.7uF/25V</text>
<text x="60.1" y="132.3">SW</text>
<text x="23.2" y="143.2" transform="rotate(-90 23.2 143.2)">C1</text>
<text x="56.5" y="139.8">Q1</text>
<text x="91.4" y="142.8">VGH</text>
<text x="30.3" y="144.5" transform="rotate(-90 30.3 144.5)">10uF</text>
<text x="36.4" y="148.1">GDR</text>
<text x="56.3" y="147.1">BSS138PW</text>
<text x="66.2" y="153.4">RESE</text>
<text x="81.2" y="151.1" transform="rotate(-90 81.2 151.1)">C4</text>
<text x="88.4" y="155.4" transform="rotate(-90 88.4 155.4)">4.7uF/25V</text>
<text x="247.5" y="156">SW_UP</text>
<text x="53.6" y="165.6" transform="rotate(-90 53.6 165.6)">R2</text>
<text x="247.5" y="169.2">SW_DOWN</text>
<text x="58" y="177.3" transform="rotate(-90 58 177.3)">0.47R ERJ-3RQJR47V</text>
<text x="136.7" y="177.1">SWA</text>
<text x="176.2" y="177.1">SWB</text>
<text x="207.9" y="177.1">SWC</text>
</g>
<g font-size="2.6" fill="#008000">
<text x="217.3" y="51.4">N</text>
<text x="219.2" y="51.4">C</text>
<text x="217.3" y="59.3">N</text>
<text x="219.2" y="59.3">C</text>
<text x="211.3" y="62">VSH_LV</text>
<text x="216.2" y="69.9">BS1</text>
<text x="215.7" y="101.5">VS</text>
<text x="217.3" y="98.9">N</text>
<text x="219.2" y="98.9">C</text>
<text x="219.2" y="101.5">H</text>
</g>
<g font-size="2.2" fill="#808080">
<text x="222.7" y="51.3">1</text>
<text x="222.7" y="53.9">2</text>
<text x="228.8" y="50.1">1</text>
<text x="228.8" y="52.8">2</text>
<text x="222.7" y="56.6">3</text>
<text x="222.7" y="59.2">4</text>
<text x="228.8" y="55.4">3</text>
<text x="228.8" y="58">4</text>
<text x="222.7" y="61.8">5</text>
<text x="222.7" y="64.5">6</text>
<text x="228.8" y="60.7">5</text>
<text x="228.8" y="63.3">6</text>
<text x="228.8" y="65.9">7</text>
<text x="222.7" y="67.1">7</text>
<text x="222.7" y="69.8">8</text>
<text x="228.8" y="68.6">8</text>
<text x="228.8" y="71.2">9</text>
<text x="221.5" y="75">10</text>
<text x="221.6" y="77.7">11</text>
<text x="222.7" y="72.4">9</text>
<text x="228.8" y="73.9">10</text>
<text x="228.8" y="76.5">11</text>
<text x="221.5" y="80.3">12</text>
<text x="221.5" y="82.9">13</text>
<text x="228.8" y="79.1">12</text>
<text x="228.8" y="81.8">13</text>
<text x="221.5" y="85.6">14</text>
<text x="221.5" y="88.2">15</text>
<text x="228.8" y="84.4">14</text>
<text x="228.8" y="87.1">15</text>
<text x="228.8" y="89.7">16</text>
<text x="221.5" y="90.9">16</text>
<text x="221.5" y="93.5">17</text>
<text x="228.8" y="92.3">17</text>
<text x="228.8" y="95">18</text>
<text x="221.5" y="96.1">18</text>
<text x="221.5" y="98.8">19</text>
<text x="221.5" y="101.4">20</text>
<text x="228.8" y="97.6">19</text>
<text x="228.8" y="100.2">20</text>
<text x="73" y="103.5" transform="rotate(-90 73 103.5)">1</text>
<text x="221.5" y="104.1">21</text>
<text x="221.5" y="106.7">22</text>
<text x="228.8" y="102.9">21</text>
<text x="228.8" y="105.5">22</text>
<text x="67" y="110.8">3</text>
<text x="221.5" y="109.3">23</text>
<text x="221.5" y="112">24</text>
<text x="228.8" y="108.2">23</text>
<text x="228.8" y="110.8">24</text>
<text x="220.7" y="117.2">MT</text>
<text x="228.8" y="116.1">MT1*2</text>
<text x="73" y="120.1" transform="rotate(-90 73 120.1)">2</text>
<text x="74.9" y="131.9">1</text>
<text x="91.6" y="131.9">2</text>
<text x="36.2" y="133.1">1</text>
<text x="40.6" y="133.1">2</text>
<text x="83.5" y="138.6" transform="rotate(-90 83.5 138.6)">3</text>
<text x="264.9" y="155.7">1*2</text>
<text x="279.5" y="155.7">3*2</text>
<text x="264.9" y="168.8">1*2</text>
<text x="279.5" y="168.8">3*2</text>
<text x="148.8" y="176.8">1*2</text>
<text x="163.4" y="176.8">3*2</text>
<text x="183.1" y="176.8">1*2</text>
<text x="197.7" y="176.8">3*2</text>
<text x="220" y="176.8">1*2</text>
<text x="234.7" y="176.8">3*2</text>
</g>
<g font-size="1.9" fill="#800000">
<text x="33.7" y="129.6">L1</text>
<text x="33.7" y="136.2">10uH NR4018T100M or N</text>
<text x="55.4" y="136.2">RS4018T100MDGJ</text>
<text x="270.6" y="152.6">SW_UP</text>
<text x="268.9" y="165.8">SW_DOWN</text>
<text x="155.1" y="173.7">SW_A</text>
<text x="189.4" y="173.7">SW_B</text>
<text x="226.3" y="173.7">SW_C</text>
</g>
<g font-size="1.2" fill="#800000">
<text x="55.5" y="143.2">N</text>
<text x="53.5" y="146.5">S</text>
</g>
</svg>
